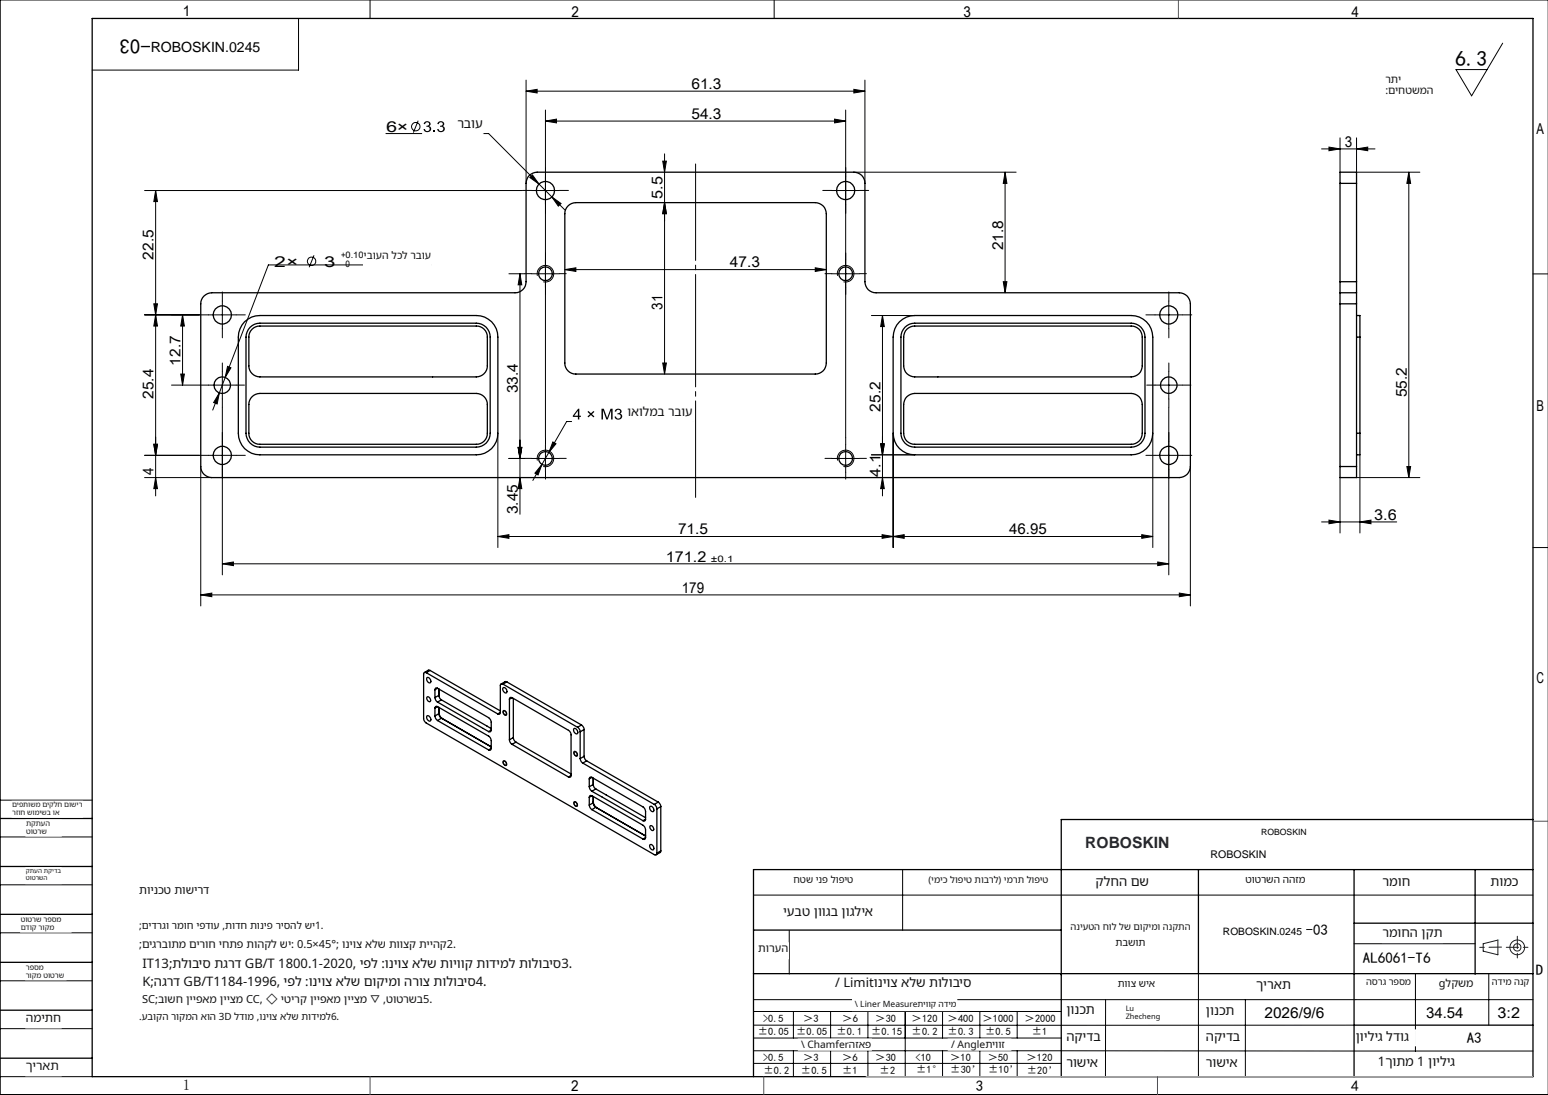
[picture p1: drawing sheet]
<svg xmlns="http://www.w3.org/2000/svg" width="420mm" height="297mm" viewBox="0 0 420 297" stroke-linecap="round" stroke-linejoin="round" font-family="sans-serif">
<g fill="none" stroke="#000" stroke-width=".27">
<path d="M100.4 0v5M210 0v5M420 0h-419.9v297h419.9M81 5v14h-56M407.7 11.7l-8.4 14.3-4.3-7.1h8.5M104.7 36.2h27.9l13.6 13.7M113.5 32.7l-1.4 3.3M142.7 24.7l3-.5v1zM142.7 21.7v28M142.7 24.7h92M148 32.8l3-.5v1zM148 29.8v88.9"/>
<path d="M148 32.8h81.4M226.4 32.3l3 .5-3 .5zM229.4 29.8v88.9M231.7 24.2l3 .5-3 .5zM234.7 21.7v28M360.6 39.9l3 .5-3 .5zM363.6 37.4v9.3M368.1 37.4v9.3h17.1M39.2 51.7h102.5M42.2 51.7l.5 3h-1zM42.2 51.7v82.8M143.8 48.2l.7-.8 1.7 2.5z"/>
<path d="M144.3 51.7h7.4M146.2 49.9l7.1 7.1M149.7 53.4l2.5 1.8-.7 .7zM179.8 43.7h1l-.5 3zM180.3 55l.5 3h-1zM180.3 41.7v59.8M225.7 51.7h7.5M231.7 46.7h44M272.7 46.7l.5 3h-1zM272.7 46.7v32.7M358.6 40.4h14.5M368.1 40.4l3-.5v1z"/>
<path d="M382.2 46.7l.5 3h-1zM382.2 46.7v82.8M85.2 69.2l-1.3 3.3M117 71.9h-44.2l-11.7 30.5M138.1 74.3h4.2M141.1 74.3l.5 3h-1zM141.1 74.3v65.2M144.3 74.3h7.4M145.8 74.8a2.25 2.25 0 0 1 2-2.8 2.25 2.25 0 0 1 2.4 2.4 2.25 2.25 0 0 1-2.8 2M153.2 73.1l3-.5v1zM153.2 73.1h71M221.2 72.6l3 .5-3 .5z"/>
<path d="M225.7 74.3h7.5M227.3 74.8a2.25 2.25 0 0 1 1.9-2.8 2.25 2.25 0 0 1 2.5 2.4 2.25 2.25 0 0 1-2.9 2M272.2 76.4h1l-.5 3zM415.9 74.3h4.1M39.2 85.4h14.9M41.7 82.4h1l-.5 3zM42.2 85.4l.5 3h-1zM49.5 85.4l.5 3h-1zM49.5 85.4v19.1M56.6 85.4h7.5M60.3 81.7v7.5M61.7 99.4l1 .4-1.6 2.6z"/>
<path d="M179.8 98.5h1l-.5 3zM236.4 85.6h11.8M239.4 85.6l.5 3h-1zM239.4 85.6v48.9M313.4 85.4h7.5M317.1 81.7v7.5M46.5 104.5h7.8M49 101.5h1l-.5 3zM56.6 104.5h7.5M59.5 106.6l-.6 3-.9-.4zM59.5 106.6l-1.8 4.6M60.3 110.5v45.4"/>
<path d="M60.3 100.7v7.5M61.1 102.4l-1.6 4.2M135.1 117.5v31M150 119.9l.8 .5-1.9 2.3zM187.9 114.3h-34.2l-6.7 11.7M242.3 117.5v31M312.8 117.5v31M313.4 104.5h7.5M317.1 100.7v7.5M317.1 110.5v45.4M39.2 129.5h18.3M41.7 120.5h1l-.5 3z"/>
<path d="M42.2 129.5l.5 3h-1zM54.1 123.5h-14.9M54.5 126.5v37.9M56.6 123.5h7.5M138.1 124.4h4.2M140.6 121.4h1l-.5 3zM141.1 129.5l.5 3h-1zM144.3 124.4h7.4M145.8 124.9a2.25 2.25 0 0 1 2-2.8 2.25 2.25 0 0 1 2.4 2.4 2.25 2.25 0 0 1-2.8 2M147 126l-1 2.8-.9-.5zM147 126l-2.4 4.3M148 120.6v7.5"/>
<path d="M225.7 124.4h7.5M227.3 124.9a2.25 2.25 0 0 1 1.9-2.8 2.25 2.25 0 0 1 2.5 2.4 2.25 2.25 0 0 1-2.9 2M229.4 120.6v7.5M238.9 120.4h1l-.5 3zM239.4 129.5l.5 3h-1zM248.2 123.4h-11.8M313.4 123.5h7.5M323 126.5v37.9M363.6 129.5v15.1M368.1 129.5h17.1M369 123.4v21.2M381.7 126.5h1l-.5 3z"/>
<path d="M60.3 152.9l3-.5v1zM60.3 152.9h256.8M135.1 145.5l3-.5v1zM135.1 145.5h177.7M239.3 145l3 .5-3 .5zM242.3 145.5l3-.5v1zM309.8 145l3 .5-3 .5zM314.1 152.4l3 .5-3 .5zM358.6 141.6h20.4M360.6 141.1l3 .5-3 .5zM369 141.6l3-.5v1zM415.9 148.5h4.1"/>
<path d="M54.5 161.4l3-.5v1zM54.5 161.4h268.5M320 160.9l3 .5-3 .5zM136.5 192.8a.71 .71 0 0 1 .9 .4 .71 .71 0 0 1-.2 .9l-.7-.6zM0 217h25M136.5 206.4a.75 .75 0 0 1 .9 .4 .75 .75 0 0 1-.2 .9 .99 .99 0 0 1-.7-1.3zM155.8 203.8a.75 .75 0 0 1 .8 .4 .75 .75 0 0 1-.2 .9 .98 .98 0 0 1-.6-1.3zM155.8 217.4a.78 .78 0 0 1 .8 .5 .78 .78 0 0 1-.2 .9 .92 .92 0 0 1-.6-1.4zM0 227h25M0 240h25M244.9 236v16.3M0 253h25"/>
<path d="M204.4 242.8h211.5M214.1 252.4v11.8M367.4 256h32.8M0 266h25M0 279h25M204.4 271.1h211.5M204.4 278.1h163M204.4 274.4h83.5M215.3 274.4v7.1M225.4 274.4v7.1M235.5 274.4v7.1M245.6 274.4v17.6"/>
<path d="M255.7 274.4v7.1M265.9 274.4v7.1M276 274.4v7.1M300 271.1l-.1 21M325.2 264.1v27.9M337.9 271.1v20.9M384 264.2v20.9M403.9 264.1v14M0 292h25M204.4 285l211.5 .1M204.4 288.4h83.5M204.5 281.5h83.5"/>
<path d="M215.3 285v7M225.4 285v7M235.5 285v7M255.7 285v7M265.9 285v7M276 285v7M287.9 292h128"/>
<circle cx="112.8" cy="34.3" r="1.15"/>
<circle cx="84.6" cy="70.9" r="1.14"/>
</g>
<g fill="none" stroke="#191924" stroke-width=".27">
<path d="M402.4 256l4-1v4l-4-1z"/>
<circle cx="411.7" cy="257" r="1"/>
<circle cx="411.7" cy="257" r="2"/>
</g>
<path d="M188.7 44.5v90.4" fill="none" stroke="#000" stroke-width=".27" stroke-dasharray="30.5 1.3 1.3 1.3" stroke-dashoffset="4.3"/>
<g fill="none" stroke="#000" stroke-width=".35">
<path d="M25 5h390.9v287h-390.9zM154.1 55.8a3.1 3.1 0 0 1 2.1-.8h65a3 3 0 0 1 3 3v40.5a2.95 2.95 0 0 1-3 3h-65a2.95 2.95 0 0 1-3-3v-40.5a2.87 2.87 0 0 1 .9-2.2zM363.6 49.7v-3h4.5v3M363.6 49.7v26.7M363.6 49.7h4.5M368.1 49.7v26.7M363.6 79.4v3M363.6 76.4v3M363.6 79.4h4.5M363.6 76.4h4.5M368.1 79.4v3M368.1 76.4v3"/>
<path d="M55.4 80.3a3.1 3.1 0 0 1 2.1-.9h82.2a2.95 2.95 0 0 0 3-3v-26.7a3 3 0 0 1 3-3h86a2.95 2.95 0 0 1 3 3v26.7a2.95 2.95 0 0 0 3 3h82.3a3 3 0 0 1 3 3v44.1a3 3 0 0 1-3 3h-262.5a3 3 0 0 1-3-3v-44.1a2.87 2.87 0 0 1 .9-2.1zM66.4 87.3a5.7 5.7 0 0 1 4.1-1.7h58.7a5.8 5.8 0 0 1 5.9 5.8v26.1a5.8 5.8 0 0 1-5.9 5.9h-58.7a5.8 5.8 0 0 1-5.8-5.9v-26.1a6.1 6.1 0 0 1 1.7-4.1zM67.9 88.8a3.7 3.7 0 0 1 2.6-1.1h58.7a3.7 3.7 0 0 1 3.8 3.7v26.1a3.7 3.7 0 0 1-3.8 3.8h-58.7a3.8 3.8 0 0 1-3.8-3.8v-26.1a4.1 4.1 0 0 1 1.2-2.6zM68.4 89.3a2.87 2.87 0 0 1 2.1-.9h58.7a2.95 2.95 0 0 1 3 3v7.8a3 3 0 0 1-3 3h-58.7a3 3 0 0 1-3-3v-7.8a2.88 2.88 0 0 1 .9-2.1zM244.1 87.3a5.7 5.7 0 0 1 4.1-1.7h58.7a5.8 5.8 0 0 1 5.9 5.8v26.1a5.8 5.8 0 0 1-5.9 5.9h-58.7a5.8 5.8 0 0 1-5.9-5.9v-26.1a6 6 0 0 1 1.8-4.1zM245.5 88.8a3.7 3.7 0 0 1 2.7-1.1h58.7a3.7 3.7 0 0 1 3.8 3.7v26.1a3.7 3.7 0 0 1-3.8 3.8h-58.7a3.7 3.7 0 0 1-3.8-3.8v-26.1a3.8 3.8 0 0 1 1.1-2.6zM246.1 89.3a3 3 0 0 1 2.1-.9h58.7a2.95 2.95 0 0 1 3 3v7.8a3 3 0 0 1-3 3h-58.7a3 3 0 0 1-3-3v-7.8a3.3 3.3 0 0 1 .9-2.1zM363.6 82.4h4.5M363.6 82.4v44.1M368.1 85.6h.9v5.8M368.1 82.4v44.1M368.1 91.4h.9"/>
<path d="M369 91.4v26.1M68.4 107.6a3.1 3.1 0 0 1 2.1-.9h58.7a3 3 0 0 1 3 3v7.8a2.95 2.95 0 0 1-3 3h-58.7a2.95 2.95 0 0 1-3-3v-7.8a2.87 2.87 0 0 1 .9-2.1zM246.1 107.6a3.3 3.3 0 0 1 2.1-.9h58.7a3 3 0 0 1 3 3v7.8a2.95 2.95 0 0 1-3 3h-58.7a2.95 2.95 0 0 1-3-3v-7.8a3.3 3.3 0 0 1 .9-2.1zM368.1 117.5h.9M369 117.5v5.9h-.9M363.6 126.5v3h4.5v-3M363.6 126.5h4.5M115.6 182.5a.44 .44 0 0 0-.5-.1 .44 .44 0 0 0-.2 .5v12.1l.6 1 62 35.8a.44 .44 0 0 0 .5 0 .44 .44 0 0 0 .2-.4M115.6 182.5l19.4 11.1M115.9 189.1a.75 .75 0 0 1 .8 .4 .75 .75 0 0 1-.1 .9l-.7-.7zM115.9 194.2a.85 .85 0 0 1 .8 .4 .85 .85 0 0 1-.1 1 1.05 1.05 0 0 1-.7-1.4zM115.9 183.8a.85 .85 0 0 1 .8 .4 .85 .85 0 0 1-.1 1 1.05 1.05 0 0 1-.7-1.4z"/>
<path d="M116.7 181.9l-.5-.1-1.1 .6M116.7 181.9l19 10.9M116.7 181.9l-1.1 .6M118 194.2l.2 .7 .5 .5M118 189.2l.2 .7 .5 .5M118 187.1v2.1M118 192.1v2.1M118.7 191.7a.44 .44 0 0 0-.5-.1 .44 .44 0 0 0-.2 .5M118.7 191.7l14 8 .6 1.2v2.1M118.7 186.7a.42 .42 0 0 0-.5-.1 .42 .42 0 0 0-.2 .5M118.7 186.7l14 8.1 .6 1.1v2.1M118.7 190.4l13.9 8"/>
<path d="M118.7 195.4l13.9 8M118.7 186.7l-.7 .4M118.7 191.7l-.7 .4M119.1 188.6l.2 .7 .5 .5M119.1 193.6l.2 .7 .5 .5M119.1 188.6l-1.1 .6M119.1 186.9v1.7M119.1 191.9v1.7M119.1 193.6l-1.1 .6M119.1 193.4l.4 1 .5 .5M119.1 186.9v2M119.1 191.9v1.5"/>
<path d="M119.1 193.4h.1M119.8 189.8l13.5 7.8M119.8 194.8l13.5 7.8M119.8 189.8l-1.1 .6M119.8 194.8l-1.1 .6M120 194.9l13.3 7.7M120 194.9h-.1M133.3 198a.44 .44 0 0 1-.2 .5 .44 .44 0 0 1-.5-.1M133.3 198l-.7 .4M135.7 193.2a.42 .42 0 0 1-.2 .5 .42 .42 0 0 1-.5-.1M135.7 193.2l-.7 .4M136.5 185.6a.44 .44 0 0 0-.5-.1 .44 .44 0 0 0-.3 .5v7.2"/>
<path d="M136.5 185.6l20.2 11.7M136.5 186.5a.84 .84 0 0 1 .9 .5 .84 .84 0 0 1-.1 1 1 1 0 0 1-.8-1.5zM136.6 192.9a.58 .58 0 0 1 .7 .3 .58 .58 0 0 1-.1 .7l-.5-.4zM137.5 185l-.4-.1-1.1 .6M137.5 185l-1 .6M137.5 185l20.3 11.6M138.2 189.6v11.1M138.9 189.2a.44 .44 0 0 0-.5 0 .44 .44 0 0 0-.2 .4M138.9 189.2l15.6 9.1 .4 .8v11.2M138.9 189.2l-.7 .4M139.3 189.4v10.7M155.7 197.6a.85 .85 0 0 1 .9 .5 .85 .85 0 0 1-.1 1 1.05 1.05 0 0 1-.8-1.5z"/>
<path d="M156.7 197.3l.6 .7 .1 .5M157.4 198.5v7.3M157.8 196.6l.6 .7 .1 .6M157.8 196.6l-1.1 .7M158.5 197.9l-1.1 .6M158.5 197.9v7.2M133.3 203a.44 .44 0 0 1-.2 .4 .44 .44 0 0 1-.5 0M133.3 203l-.7 .4M136.6 206.6a.58 .58 0 0 1 .7 .2 .58 .58 0 0 1-.1 .8l-.5-.4zM138.2 200.7l.1 .5 .6 .7M138.9 201.9l15.3 8.8M139.3 200.1l.1 .5 .6 .7"/>
<path d="M139.3 200.1l-1.1 .6M140 201.3l-1.1 .6M140 201.3l14.9 8.6M154.9 210.3a.44 .44 0 0 1-.2 .5 .44 .44 0 0 1-.5-.1M154.9 210.3l-.7 .4M155.9 203.9a.65 .65 0 0 1 .6 .4 .65 .65 0 0 1-.1 .7l-.5-.4zM155.9 217.6a.63 .63 0 0 1 .6 .3 .63 .63 0 0 1-.1 .7l-.5-.3zM157.4 205.8l.2 .6 .5 .6M158.1 207l19.4 11.2M158.5 205.1l.2 .7 .5 .6M158.5 205.1l-1.1 .7M159.2 206.4l-1.1 .6"/>
<path d="M159.2 206.4l19.4 11.2M159.9 213.4l.2 .7 .5 .5M159.9 218.4l.2 .7 .5 .5M159.9 213.4l1-.6 .2 .7 .5 .5M159.9 211.3v2.1M159.9 216.2v2.2M160.6 210.9l14 8 .6 1.2v2.1M160.6 210.9a.44 .44 0 0 0-.5-.1 .44 .44 0 0 0-.2 .5M160.6 215.8l14 8.1 .6 1.2v2.1M160.6 215.8a.44 .44 0 0 0-.5 0 .44 .44 0 0 0-.2 .4M160.6 214.6l13.8 8M160.6 219.6l13.8 8"/>
<path d="M160.6 210.9l-.7 .4M160.6 215.8l-.7 .4M160.9 217.8l.2 .7 .5 .5M160.9 211.1l.1 1.9M160.9 216v1.8M160.9 217.8l-1 .6M161 217.5l.3 .9 .6 .7M161 217.5l-.1 .1M161.6 214l-1 .6M161.6 214l13.6 7.8M161.6 219l-1 .6M161.6 219l13.6 7.8-13.3-7.7"/>
<path d="M161.8 219.1h.1M176.4 218.7a.86 .86 0 0 1 .9 .5 .86 .86 0 0 1-.2 1 1.02 1.02 0 0 1-.7-1.5zM177.5 218.2l.6 .7 .1 .5M178.2 219.4v12M178.6 217.6l.6 .7 .1 .5M178.6 217.6l-1.1 .6M179.3 218.8l-1.1 .6M179.3 218.8v12M0 222h25M0 235h25M175.2 222.2a.42 .42 0 0 1-.3 .5 .42 .42 0 0 1-.5-.1M175.2 227.2a.42 .42 0 0 1-.3 .4 .42 .42 0 0 1-.5 0"/>
<path d="M175.2 222.2l-.8 .4M175.2 227.2l-.8 .4M176.4 229.1a.86 .86 0 0 1 .9 .4 .86 .86 0 0 1-.2 1 1.02 1.02 0 0 1-.7-1.4zM176.4 224a.76 .76 0 0 1 .8 .4 .76 .76 0 0 1-.1 .9l-.7-.6zM179.3 230.8l-.1 .4-1.2 .6M179.3 230.8l-1.1 .6M325.2 235.9v28.2M367.4 235.9v56.1M400.2 235.9v28.3M415.9 235.9h-211.5v56.1M415.9 222.3h-128v69.7M0 248h25"/>
<path d="M204.4 252.3h83.5M367.4 250.4h48.5M0 261h25M0 274h25M204.4 264.1h211.5M367.4 278.1h48.5M0 287h25"/>
<circle cx="148" cy="51.7" r="2.48"/>
<circle cx="229.5" cy="51.7" r="2.48"/>
<circle cx="148" cy="74.3" r="1.87"/>
<circle cx="229.4" cy="74.2" r="1.87"/>
<circle cx="60.3" cy="85.4" r="2.48"/>
<circle cx="317.1" cy="85.4" r="2.47"/>
<circle cx="60.3" cy="104.5" r="2.25"/>
<circle cx="317.1" cy="104.5" r="2.25"/>
<circle cx="60.3" cy="123.5" r="2.48"/>
<circle cx="148" cy="124.4" r="1.87"/>
<circle cx="229.4" cy="124.3" r="1.87"/>
<circle cx="317.1" cy="123.5" r="2.47"/>
</g>
<path d="M407.4 256.9l-5.9 .1M408.7 256.9h6M411.7 253.9v6" fill="none" stroke="#191924" stroke-width=".27" stroke-dasharray="6.3 1.3 1.3 1.3" stroke-dashoffset="3"/>
<path d="M235 292h180.9" fill="none" stroke="#c0c0c0" stroke-width=".27"/>
<path d="M319.7 0v5M415.9 222.7h4.1M100.4 292v5M207.2 292v5M314 292v5" fill="none" stroke="#00f" stroke-width=".27"/>
<path d="M406.4 255h.1" fill="none" stroke="#0ff" stroke-width=".27"/>
<g fill="none" stroke="#000" stroke-width=".27" stroke-dasharray="30.5 1.3 1.3 1.3">
<path d="M144.3 51.7h-2.5M148 47.9v-2.5M148 55.4v2.5M151.8 51.7h2.4M225.7 51.7h-2.5M229.5 47.9v-2.5M229.5 55.4v2.5M233.2 51.7h2.5M144.3 74.2h-1.9M148 70.5v-1.9M148 78v1.9M151.8 74.2h1.8"/>
<path d="M225.7 74.2h-1.9M229.5 70.5v-1.9M229.5 78v1.9M233.2 74.2h1.9M56.6 85.4h-2.5M60.3 81.7v-2.5M60.3 89.2v2.4M64.1 85.4h2.5M313.4 85.4h-2.5M317.1 81.7v-2.5M317.1 89.2v2.4M320.9 85.4h2.5"/>
<path d="M56.6 104.5h-2.3M60.3 100.7v-2.2M60.3 108.2v2.3M60.3 119.8v-2.5M64.1 104.5h2.2M313.4 104.5h-2.3M317.1 100.7v-2.2M317.1 108.2v2.3M317.1 119.8v-2.5M320.9 104.5h2.2M56.6 123.5h-2.5M60.3 127.3v2.4"/>
<path d="M64.1 123.5h2.5M144.3 124.3h-1.9M148 120.6v-1.9M148 128.1v1.9M151.8 124.3h1.8M225.7 124.3h-1.9M229.5 120.6v-1.9M229.5 128.1v1.9M233.2 124.3h1.9M313.4 123.5h-2.5M317.1 127.3v2.4M320.9 123.5h2.5"/>
</g>
<g fill="#000">
<path d="M226.4 32.3l3 .5-3 .5zM148 32.8l3-.5v1zM231.7 24.2l3 .5-3 .5zM142.7 24.7l3-.5v1zM239.3 145l3 .5-3 .5zM135.1 145.5l3-.5v1zM309.8 145l3 .5-3 .5zM242.3 145.5l3-.5v1z"/>
<path d="M368.1 40.4l3-.5v1zM360.6 39.9l3 .5-3 .5z"/>
<path d="M382.2 46.7l.5 3h-1zM381.7 126.5h1l-.5 3z"/>
<path d="M153.2 73.1l3-.5v1zM221.2 72.6l3 .5-3 .5z"/>
<path d="M42.2 85.4l.5 3h-1zM41.7 120.5h1l-.5 3zM42.2 51.7l.5 3h-1zM41.7 82.4h1l-.5 3zM272.7 46.7l.5 3h-1zM272.2 76.4h1l-.5 3zM141.1 74.3l.5 3h-1zM140.6 121.4h1l-.5 3zM140.6 121.4h1l-.5 3zM141.1 129.5l.5 3h-1zM180.3 55l.5 3h-1zM179.8 98.5h1l-.5 3zM238.9 120.4h1l-.5 3zM239.4 129.5l.5 3h-1z"/>
<path d="M49 101.5h1l-.5 3zM49.5 85.4l.5 3h-1zM42.2 129.5l.5 3h-1zM41.7 120.5h1l-.5 3zM180.3 55l.5 3h-1zM179.8 43.7h1l-.5 3zM238.9 120.4h1l-.5 3zM239.4 85.6l.5 3h-1z"/>
<path d="M60.3 152.9l3-.5v1zM314.1 152.4l3 .5-3 .5zM54.5 161.4l3-.5v1zM320 160.9l3 .5-3 .5zM149.7 53.4l1.8 2.5 .7-.7zM144.5 47.4l-.7 .8 2.4 1.7zM147 126l-1.9 2.3 .9 .5zM150 119.9l-1.1 2.8 1.9-2.3zM59.5 106.6l-1.5 2.6 .9 .4zM61.7 99.4l-.6 3 1.6-2.6z"/>
<path d="M360.6 141.1l3 .5-3 .5zM369 141.6l3-.5v1z"/>
</g>
<g fill="#fff" stroke="#fff" stroke-width=".35">
<path d="M40.9 9.6h31v5.9h-31z"/>
<path d="M331.8 250.2h22.4v4.3h-22.4z"/>
<path d="M114.7 31.4h16.3v5.7h-16.3z"/>
<path d="M155.4 109.4h32.5v5.7h-32.5z"/>
<path d="M98.7 67.9h18.3v5.8h-18.3z"/>
<path d="M375.9 20.2h17.4v6h-17.4z"/>
<path d="M5.6 248.5h13.6v4.3h-13.6z"/>
<path d="M7 274.5h9.6v4.3h-9.6z"/>
<path d="M7 287.5h9.6v4.3h-9.6z"/>
<path d="M7 261.5h10.9v4.2h-10.9z"/>
<path d="M3.3 217.4h19.1v4.2h-19.1z"/>
<path d="M7 235.4h9.6v4.2h-9.6z"/>
<path d="M7.1 222.5h9.5v4.2h-9.5z"/>
<path d="M290.5 250.2h32.6v4.3h-32.6z"/>
<path d="M302.7 254.4h8.1v4.3h-8.1z"/>
<path d="M404.4 237.3h8.2v4.2h-8.2z"/>
<path d="M215.3 237.3h16.3v4.2h-16.3z"/>
<path d="M251.9 237.3h32.6v4.2h-32.6z"/>
<path d="M205.7 255.8h8.2v4.2h-8.2z"/>
<path d="M212.5 245.5h24.4v4.3h-24.4z"/>
<path d="M375.1 237.3h16.3v4.3h-16.3z"/>
<path d="M337.9 237.3h16.3v4.3h-16.3z"/>
<path d="M342.2 224.2h50.8v4.4h-50.8z"/>
<path d="M297.3 237.3h16.3v4.2h-16.3z"/>
<path d="M404.8 265.2h10.2v4.2h-10.2z"/>
<path d="M389.6 265.2h10.2v4.2h-10.2z"/>
<path d="M289.3 272h10.2v4.2h-10.2z"/>
<path d="M303.3 265.5h10.2v4.2h-10.2z"/>
<path d="M289.3 279.5h10.2v4.2h-10.2z"/>
<path d="M327.2 286.5h10.2v4.3h-10.2z"/>
<path d="M373 286.3h36.6v4.2h-36.6z"/>
<path d="M327.2 279.4h10.2v4.2h-10.2z"/>
<path d="M370.6 265.2h12.3v4.2h-12.3z"/>
<path d="M289.3 286.6h10.2v4.2h-10.2z"/>
<path d="M305.4 272.5h12.2v4.3h-12.2z"/>
<path d="M231.3 271.1h28.3v3h-28.3z"/>
<path d="M216.6 281.9h19.8v2.9h-19.8z"/>
<path d="M257.3 281.9h16.9v2.9h-16.9z"/>
<path d="M225.7 264.7h39.5v5.2h-39.5z"/>
<path d="M367.8 279.4h16.3v4.2h-16.3z"/>
<path d="M340.8 265.5h10.2v4.2h-10.2z"/>
<path d="M327.2 272.5h10.2v4.3h-10.2z"/>
<path d="M375.1 251.4h16.3v4.2h-16.3z"/>
<path d="M37.8 239.9h19v4.4h-19z"/>
<path d="M37.8 249.7h50.8v4.4h-50.8z"/>
<path d="M37.8 254.7h86.7v4.4h-86.7z"/>
<path d="M37.8 259.6h139.7v4.4h-139.7z"/>
<path d="M37.8 264.5h95.2v4.4h-95.2z"/>
<path d="M37.8 269.4h80.4v4.5h-80.4z"/>
<path d="M37.8 274.4h55v4.4h-55z"/>
<path d="M328.5 229.2h78.3v4.4h-78.3z"/>
<path d="M342.2 223.6h51.5v3.6h-51.5z"/>
</g>
<text font-size="5.8" x="394.8" y="18">6.3</text>
<text font-size="5.6" x="40.9" y="10.6" transform="rotate(-180 40.9 10.6)">-03</text>
<text font-size="4.3" x="114.7" y="35.8">3.3</text>
<text font-size="4.2" x="155.4" y="113.8">4 ×M3</text>
<text font-size="4.2" fill="#1f2633" x="294.5" y="230">ROBOSKIN</text>
<g font-size="4.1">
<text x="49.6" y="4.3">1</text>
<text x="155.1" y="4.6">2</text>
<text x="261.4" y="4.6">3</text>
<text x="366.6" y="4.6">4</text>
<text x="187.6" y="24.1">61.3</text>
<text x="104.7" y="35.8">6×</text>
<text x="187.6" y="32.2">54.3</text>
<text x="364.9" y="39.8">3</text>
<text x="416.9" y="36.3">A</text>
<text x="179.8" y="53.9" transform="rotate(-90 179.8 53.9)">5.5</text>
<text x="41.7" y="70.4" transform="rotate(-90 41.7 70.4)">22.5</text>
<text x="272.1" y="67.9" transform="rotate(-90 272.1 67.9)">21.8</text>
<text x="74.4" y="72.3">2×</text>
<text x="88" y="72.3">3</text>
<text x="198.1" y="72.5">47.3</text>
<text x="179.8" y="84" transform="rotate(-90 179.8 84)">31</text>
<text x="49" y="99.2" transform="rotate(-90 49 99.2)">12.7</text>
<text x="140.5" y="106.7" transform="rotate(-90 140.5 106.7)">33.4</text>
<text x="381.7" y="107.7" transform="rotate(-90 381.7 107.7)">55.2</text>
<text x="41.7" y="108.2" transform="rotate(-90 41.7 108.2)">25.4</text>
<text x="238.9" y="111.6" transform="rotate(-90 238.9 111.6)">25.2</text>
<text x="416.9" y="111.3">B</text>
<text x="41.7" y="128.9" transform="rotate(-90 41.7 128.9)">4</text>
<text x="238.9" y="129.3" transform="rotate(-90 238.9 129.3)">4.1</text>
<text x="140.5" y="139.5" transform="rotate(-90 140.5 139.5)">3.45</text>
<text x="372.9" y="141">3.6</text>
<text x="184" y="144.9">71.5</text>
<text x="273.8" y="144.9">46.95</text>
<text x="180.7" y="152.3">171.2</text>
<text x="185" y="160.8">179</text>
<text x="416.9" y="185.3">C</text>
<text x="354.2" y="253.7">-03</text>
<text x="369.8" y="261.3">AL6061-T6</text>
<text x="416.7" y="264.6">D</text>
<text x="343.1" y="276">2026/9/6</text>
<text x="386.9" y="276">34.54</text>
<text x="406.3" y="276">3:2</text>
<text x="397.9" y="283">A3</text>
<text x="49.6" y="295.6">1</text>
<text x="154.9" y="296">2</text>
<text x="264.7" y="296">3</text>
<text x="366.6" y="296">4</text>
</g>
<text font-size="3.8" x="40.9" y="14.2">ROBOSKIN.0245</text>
<g font-size="3.5" fill="#111">
<text x="124.1" y="34.8">רבוע</text>
<text x="297.3" y="240.2">קלחה םש</text>
<text x="375.1" y="240.2">רמוח</text>
<text x="404.4" y="240.2">תומכ</text>
<text x="212.5" y="248.4">יעבט ןווגב ןוגליא</text>
<text x="375.1" y="254.2">רמוחה ןקת</text>
<text x="38.7" y="262.5">IT13;תלוביס תגרד GB/T 1800.1-2020, יפל :וניוצ אלש תויווק תודימל תולוביס3.</text>
<text x="38.7" y="267.4">K;הגרד GB/T1184-1996, יפל :וניוצ אלש םוקימו הרוצ תולוביס4.</text>
<text x="226.6" y="267.6">/ Limitוניוצ אלש תולוביס</text>
<text x="340.8" y="268.4">ךיראת</text>
<text x="289.3" y="274.9">ןונכת</text>
<text x="327.2" y="275.4">ןונכת</text>
<text x="289.3" y="282.4">הקידב</text>
<text x="327.2" y="282.3">הקידב</text>
<text x="367.8" y="282.3">ןויליג לדוג</text>
<text x="289.3" y="289.5">רושיא</text>
<text x="327.2" y="289.4">רושיא</text>
<text x="373.9" y="289.2">1ךותמ 1 ןויליג</text>
</g>
<text font-size="3.4" fill="#111" x="170.2" y="112.7">ואולמב רבוע</text>
<g font-size="3.3" fill="#111">
<text x="7" y="277.2">המיתח</text>
<text x="7" y="290.3">ךיראת</text>
</g>
<text font-size="3.1" fill="#111" x="37.8" y="242.4">תוינכט תושירד</text>
<g font-size="3" fill="#111">
<text x="37.8" y="257.1">;</text>
<text x="38.6" y="257.1">םיגרבותמ םירוח יחתפ תוהקל שי: 0.5×45°; וניוצ אלש תווצק תייהק2.</text>
<text x="205.7" y="258.2">תורעה</text>
<text x="390.4" y="267.6">gלקשמ</text>
<text x="38.5" y="271.9">SC;בושח ןייפאמ ןייצמ CC, ◇ יטירק ןייפאמ ןייצמ ▽ ,טוטרשב5.</text>
</g>
<g font-size="2.9" fill="#111">
<text x="375.9" y="22.5">רתי</text>
<text x="375.9" y="25.6">:</text>
<text x="376.7" y="25.6">םיחטשמה</text>
<text x="98.7" y="70.3">יבועה לכל רבוע</text>
</g>
<text font-size="2.9" x="328.5" y="232.7">ROBOSKIN</text>
<g font-size="2.8" fill="#111">
<text x="337.9" y="239.6">טוטרשה ההזמ</text>
<text x="37.8" y="252">;</text>
<text x="38.5" y="252">םידרגו רמוח יפדוע ,תודח תוניפ ריסהל שי1.</text>
<text x="302.7" y="256.7">תבשות</text>
<text x="217.4" y="284.1">\ Chamferהזאפ</text>
<text x="258" y="284.2">/ Angleתיווז</text>
</g>
<g font-size="2.8">
<text x="331.8" y="253.6">ROBOSKIN.0245</text>
<text x="205.6" y="280.8">±0.05</text>
<text x="207" y="277.2">&gt;0.5</text>
<text x="216" y="280.8">±0.05</text>
<text x="217.9" y="277.2">＞3</text>
<text x="227" y="280.8">±0.1</text>
<text x="228.5" y="277.2">＞6</text>
<text x="236.3" y="280.8">±0.15</text>
<text x="237.5" y="277.2">＞30</text>
<text x="247.4" y="280.8">±0.2</text>
<text x="247.4" y="277.2">＞120</text>
<text x="257.1" y="280.8">±0.3</text>
<text x="257.1" y="277.2">＞400</text>
<text x="266.6" y="277.2">＞1000</text>
<text x="267.3" y="280.8">±0.5</text>
<text x="278" y="277.2">＞2000</text>
<text x="279.9" y="280.8">±1</text>
<text x="207" y="287.8">&gt;0.5</text>
<text x="217.9" y="287.8">＞3</text>
<text x="228.5" y="287.8">＞6</text>
<text x="237.5" y="287.8">＞30</text>
<text x="248.4" y="287.8">&lt;10</text>
<text x="257.8" y="287.8">＞10</text>
<text x="268" y="287.8">＞50</text>
<text x="278.5" y="287.8">＞120</text>
<text x="207.1" y="291.3">±0.2</text>
<text x="217.3" y="291.3">±0.5</text>
<text x="228.5" y="291.3">±1</text>
<text x="238.7" y="291.3">±2</text>
<text x="248.6" y="291.1">±1°</text>
<text x="257.8" y="291.1">±30’</text>
<text x="268.1" y="291.1">±10’</text>
<text x="278.6" y="291.2">±20’</text>
</g>
<g font-size="2.7" fill="#111">
<text x="303.3" y="267.7">תווצ שיא</text>
<text x="37.8" y="276.6">.</text>
<text x="38.5" y="276.6">עבוקה רוקמה אוה 3D לדומ ,וניוצ אלש תודימל6.</text>
</g>
<text font-size="2.6" fill="#111" x="215.3" y="239.5">חטש ינפ לופיט</text>
<g font-size="2.5" fill="#111">
<text x="251.9" y="239.4">)ימיכ לופיט תוברל( ימרת לופיט</text>
<text x="290.5" y="252.3">הניעטה חול לש םוקימו הנקתה</text>
<text x="370.6" y="267.3">הסרג רפסמ</text>
<text x="404.8" y="267.3">הדימ הנק</text>
</g>
<g font-size="2.4">
<text x="92.5" y="69.9">+0.10</text>
<text x="93.8" y="72.3">0</text>
<text x="192.9" y="152.3">±0.1</text>
</g>
<text font-size="2.3" x="342.2" y="226.5">ROBOSKIN</text>
<text font-size="2.3" fill="#111" x="231.9" y="273">\ Liner Measureתיווק הדימ</text>
<g font-size="2" fill="#111">
<text x="3.3" y="219">םיפתושמ םיקלח םושיר</text>
<text x="3.3" y="221">רזוח שומישב וא</text>
<text x="7.1" y="224.2">תקתעה</text>
<text x="7.1" y="226.3">טוטרש</text>
<text x="5.6" y="250.2">טוטרש רפסמ</text>
<text x="5.6" y="252.3">םדוק רוקמ</text>
<text x="7" y="263.1">רפסמ</text>
<text x="7" y="265.3">רוקמ טוטרש</text>
<text x="305.4" y="274.2">Lu</text>
<text x="305.4" y="276.3">Zhecheng</text>
</g>
<g font-size="1.7" fill="#111">
<text x="7" y="238.6">טוטרשה</text>
<text x="7" y="236.8">קתעה תקידב</text>
</g>
</svg>
